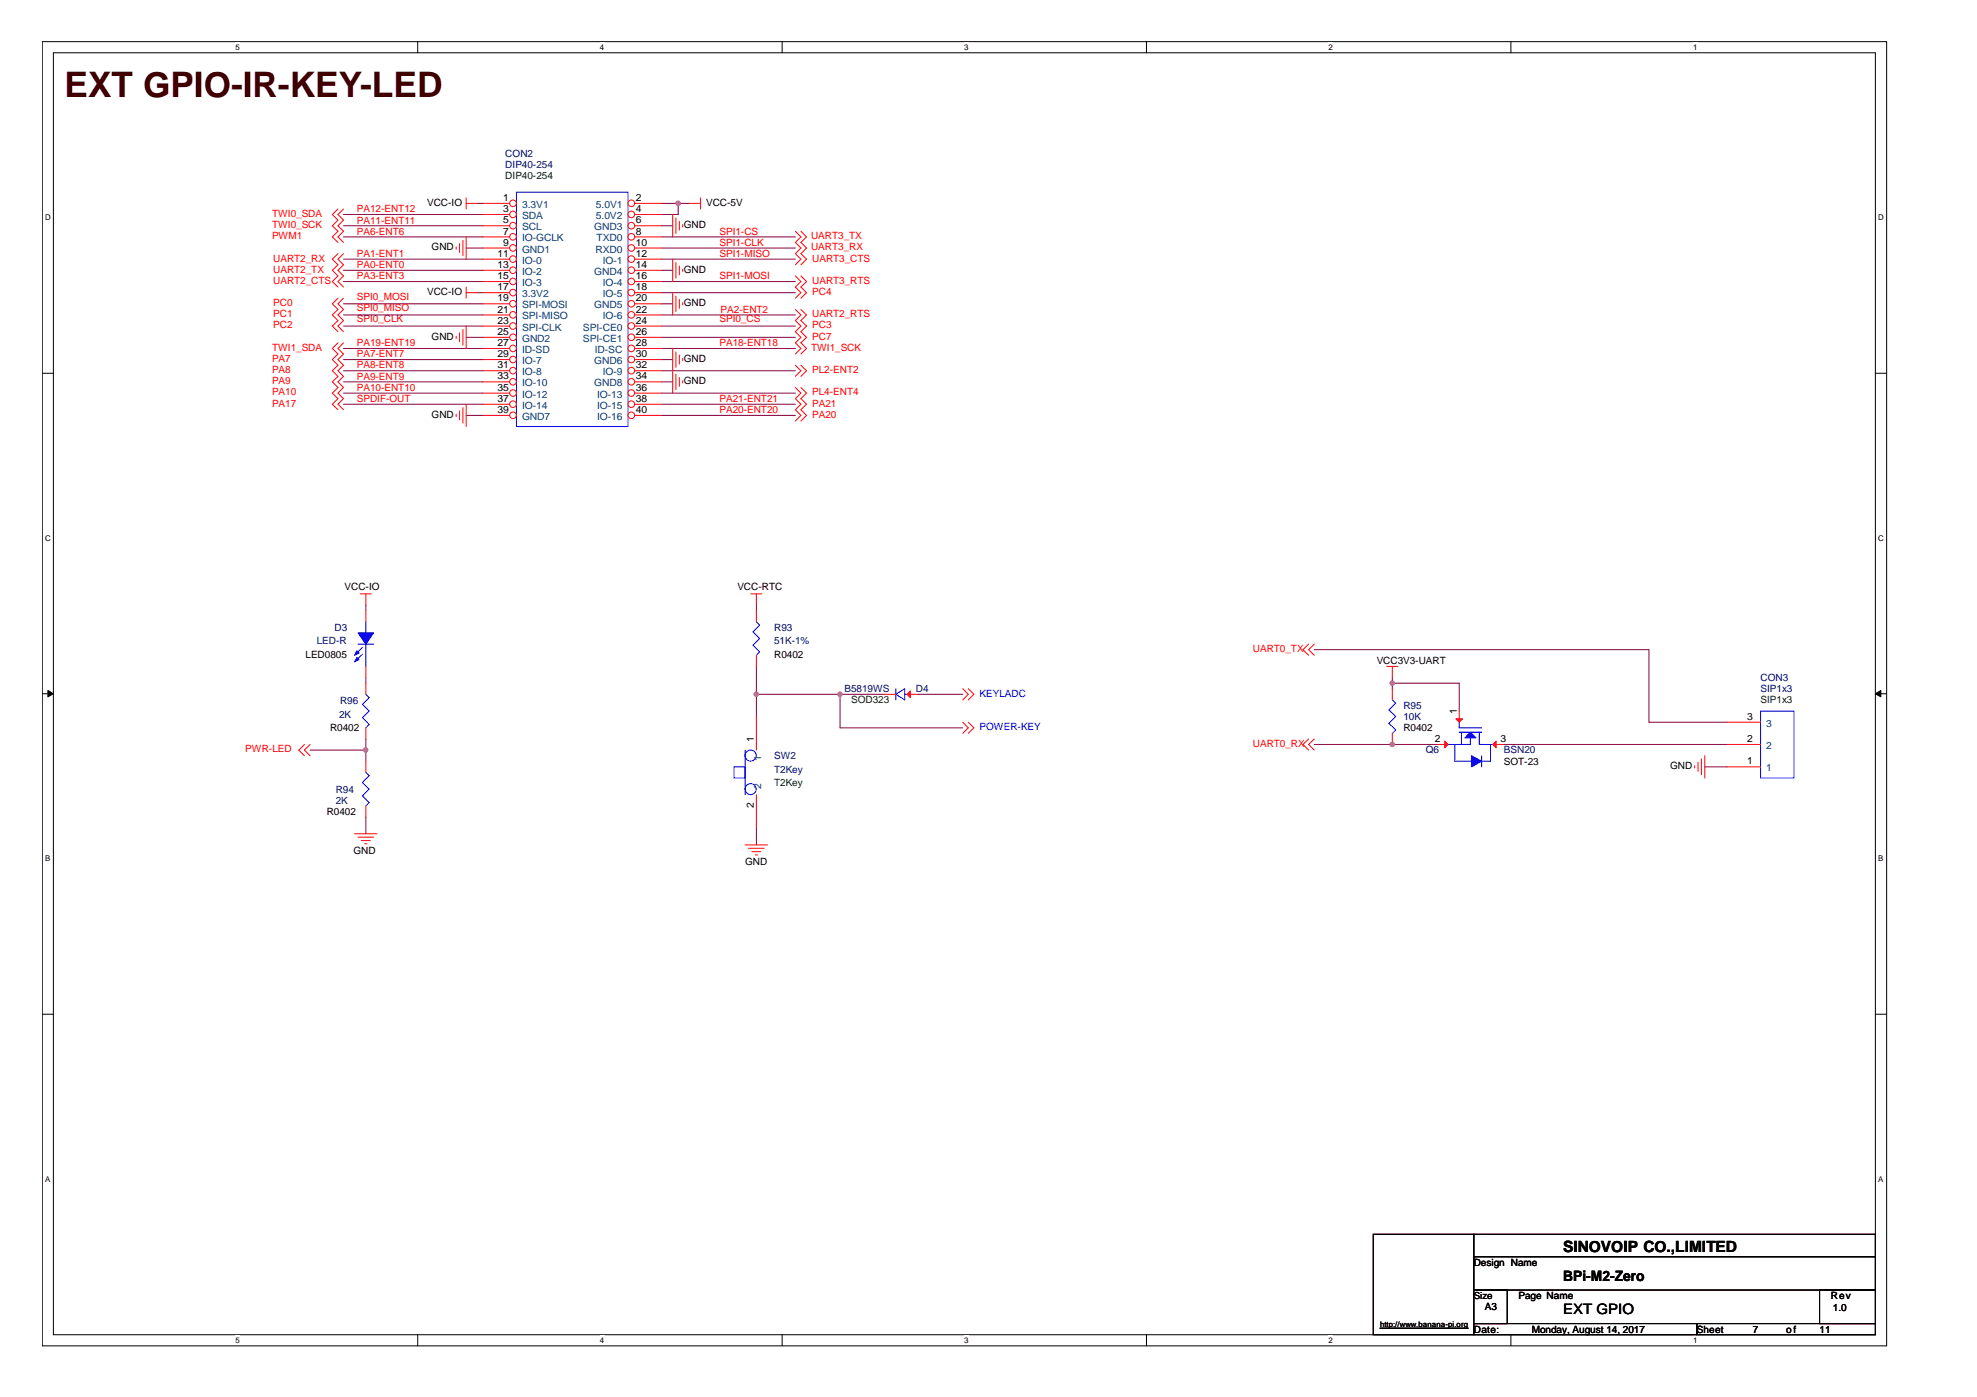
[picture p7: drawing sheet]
<svg xmlns="http://www.w3.org/2000/svg" width="297mm" height="210mm" viewBox="0 0 297 210" stroke-linecap="round" stroke-linejoin="round" font-family="sans-serif">
<path d="M6.3 6.3h277.2v195.9h-277.2zM8 7.9h273.8v192.6h-273.8z" fill="none" stroke="#000" stroke-width=".15"/>
<g fill="#fff">
<path d="M35.4 6.4h.6v1.4h-.6z"/>
<path d="M35.4 200.7h.6v1.4h-.6z"/>
</g>
<path d="M62.8 6.3v1.6M62.8 200.5v1.7" fill="none" stroke="#000" stroke-width=".15"/>
<g fill="#fff">
<path d="M90.1 6.4h.7v1.4h-.7z"/>
<path d="M90.1 200.7h.7v1.4h-.7z"/>
</g>
<path d="M117.5 6.3v1.6M117.5 200.5v1.7" fill="none" stroke="#000" stroke-width=".15"/>
<g fill="#fff">
<path d="M144.9 6.4h.6v1.4h-.6z"/>
<path d="M144.9 200.7h.6v1.4h-.6z"/>
</g>
<path d="M172.3 6.3v1.6M172.3 200.5v1.7" fill="none" stroke="#000" stroke-width=".15"/>
<g fill="#fff">
<path d="M199.6 6.4h.7v1.4h-.7z"/>
<path d="M199.6 200.7h.7v1.4h-.7z"/>
</g>
<path d="M227 6.3v1.6M227 200.5v1.7" fill="none" stroke="#000" stroke-width=".15"/>
<g fill="#fff">
<path d="M254.4 6.4h.6v1.4h-.6z"/>
<path d="M254.4 200.7h.6v1.4h-.6z"/>
<path d="M6.8 32h.8v1.4h-.8z"/>
<path d="M282.2 32h.8v1.4h-.8z"/>
<path d="M6.8 80.1h.8v1.4h-.8z"/>
<path d="M282.2 80.1h.8v1.4h-.8z"/>
</g>
<path d="M6.3 56.1h1.7M281.8 56.1h1.6" fill="none" stroke="#000" stroke-width=".15"/>
<g fill="#fff">
<path d="M6.8 128.3h.8v1.4h-.8z"/>
<path d="M282.2 128.3h.8v1.4h-.8z"/>
</g>
<path d="M6.3 104.2h1.7M281.8 104.2h1.6" fill="none" stroke="#000" stroke-width=".15"/>
<g fill="#000" stroke="#000" stroke-width=".15">
<path d="M7.2 103.8l.8 .4-.8 .5z" fill-rule="evenodd"/>
<path d="M281.8 104.2l.8-.4v.9z" fill-rule="evenodd"/>
</g>
<g fill="#fff">
<path d="M6.8 176.4h.8v1.4h-.8z"/>
<path d="M282.2 176.4h.8v1.4h-.8z"/>
</g>
<path d="M6.3 152.4h1.7M281.8 152.4h1.6M206.3 185.5h15.1v15h-15.1zM221.4 185.5h60.4v3.3h-60.4zM221.4 188.8h60.4v5h-60.4zM221.4 193.8h5.1v5.1h-5.1zM221.4 198.9h33.6v1.6h-33.6zM255 198.9h26.8v1.6h-26.8zM273.4 193.8h8.4v5.1h-8.4z" fill="none" stroke="#000" stroke-width=".15"/>
<g fill="none" stroke="#800040" stroke-width=".15">
<path d="M51.6 33.9h21M51.6 32.2h21M51.6 38.9h21M51.6 35.6h21M70 37.3h2.6M71.7 30.6h.9M99.4 30.6h4.2M99.4 37.3h20.1M99.4 33.9h1.7M99.4 38.9h20.1M99.4 35.6h20.1M101.9 30.6v1.6h-2.5"/>
<path d="M51.6 54h21M51.6 57.4h21M51.6 40.6h21M51.6 45.6h21M51.6 55.7h21M51.6 59.1h21M51.6 42.3h21M51.6 47.3h21M51.6 49h21M51.6 52.4h21M70 50.7h2.6M71.7 44h.9"/>
<path d="M99.4 44h20.1M99.4 50.7h20.1M99.4 54h1.7M99.4 57.4h1.7M99.4 40.6h1.7M99.4 45.6h1.7M99.4 55.7h20.1M99.4 59.1h20.1M99.4 42.3h20.1M99.4 47.3h20.1M99.4 49h20.1M99.4 52.4h20.1"/>
<path d="M51.6 60.7h21M70 62.4h2.6M99.4 62.4h20.1M99.4 60.7h20.1M55 90.9v.9M113.6 90.9v.9M197.5 97.6h50.3v10.9h11.7M46.6 112.7h8.4M55 101.8v.9M55 111v3.4M113.6 104.3h19.3M113.6 100.1v7.6"/>
<path d="M126.2 104.3v5.1h18.5M137.9 104.3h6.8M197.5 111.9h18.4M209.2 102.7h10v4.1M209.2 101.8v1.7M226 111.9h33.5M256.1 115.2h3.4M55 122.8v2.5M113.6 124.4v2.6"/>
</g>
<g fill="#f0f" stroke="#f0f" stroke-width=".15">
<circle cx="101.9" cy="30.5" r=".33"/>
<circle cx="113.6" cy="104.3" r=".32"/>
<circle cx="126.2" cy="104.3" r=".32"/>
<circle cx="209.2" cy="102.6" r=".33"/>
<circle cx="209.2" cy="111.9" r=".33"/>
<circle cx="54.9" cy="112.7" r=".32"/>
</g>
<g fill="none" stroke="#f00" stroke-width=".15">
<path d="M50.8 31.4l-.9 .8 .9 .9-.9 .8 .9 .8-.9 .9 .9 .8M50.8 38.1l-.9 .8 .9 .9-.9 .8 .9 .9-.9 .8 .9 .8M51.6 31.4l-.8 .8 .8 .9-.8 .8 .8 .8-.8 .9 .8 .8M51.6 38.1l-.8 .8 .8 .9-.8 .8 .8 .9-.8 .8 .8 .8M68.5 37.1v.3M69 36.6v1.3M69.6 36.1v2.3M70 30.6h1.7M70 29.7v1.7M70 35.6v3.3M101.1 32.2v3.4M101.1 38.9v3.4"/>
<path d="M101.6 32.7v2.4M101.6 39.4v2.4M102.1 33.2v1.4M102.1 40v1.3M102.6 33.8v.3M103.6 30.6h1.7M105.3 29.7v1.7M119.5 34.7l.8 .9-.8 .8 .8 .9-.8 .8 .8 .8-.8 .9M120.3 34.7l.9 .9-.9 .8 .9 .9-.9 .8 .9 .8-.9 .9M50.8 51.5l-.9 .9 .9 .8-.9 .8 .9 .9-.9 .8 .9 .9-.9 .8 .9 .8-.9 .9 .9 .8-.9 .8 .9 .9M50.8 44.8l-.9 .8 .9 .9-.9 .8 .9 .9-.9 .8 .9 .8M51.6 51.5l-.8 .9 .8 .8-.8 .8 .8 .9-.8 .8 .8 .9-.8 .8 .8 .8-.8 .9 .8 .8-.8 .8 .8 .9"/>
<path d="M51.6 44.8l-.8 .8 .8 .9-.8 .8 .8 .9-.8 .8 .8 .8M68.5 50.5v.4M69 50v1.3M69.6 49.5v2.4M70 43.1v1.7M70 49v3.4M70 44h1.7M101.1 44v3.3M101.1 52.4v6.7M101.6 44.5v2.3M101.6 52.9v2.3M101.6 56.2v2.4"/>
<path d="M102.1 45v1.3M102.1 53.4v1.3M102.1 56.7v1.4M102.6 40.4v.4M102.6 45.5v.3M102.6 53.9v.3M102.6 57.2v.3M119.5 58.2l.8 .9-.8 .8 .8 .8-.8 .9 .8 .8-.8 .9M119.5 41.5l.8 .8-.8 .8 .8 .9-.8 .8M119.5 46.5l.8 .8-.8 .9 .8 .8-.8 .8 .8 .9-.8 .8 .8 .9-.8 .8M119.5 54.9l.8 .8-.8 .9M120.3 58.2l.9 .9-.9 .8 .9 .8-.9 .9 .9 .8-.9 .9"/>
<path d="M120.3 41.5l.9 .8-.9 .8 .9 .9-.9 .8M120.3 46.5l.9 .8-.9 .9 .9 .8-.9 .8 .9 .9-.9 .8 .9 .9-.9 .8M120.3 54.9l.9 .8-.9 .9M68.5 62.2v.4M69 61.7v1.4M69.6 61.2v2.4M70 60.7v3.4M54.1 89.2h1.7M55 89.2v1.7M55 91.8v1.6M112.8 89.2h1.7M113.6 89.2v1.7"/>
<path d="M196.6 96.8l-.8 .8 .8 .9M197.5 96.8l-.9 .8 .9 .9M45.7 111.9l-.8 .8 .8 .9M46.6 111.9l-.9 .8 .9 .9M55 100.1v1.7M55 114.4v1.6M144.7 108.5l.8 .9-.8 .8M144.7 103.5l.8 .8-.8 .9M145.5 108.5l.8 .9-.8 .8M145.5 103.5l.8 .8-.8 .9M196.6 111l-.8 .9 .8 .8M197.5 111l-.9 .9 .9 .8"/>
<path d="M208.3 100.1h1.7M209.2 100.1v1.7M215.9 111.9h1.7M219.2 106.8v1.7M224.3 111.9h1.7M254.6 115.1v.3M255.1 114.5v1.4M255.6 114v2.4M256.1 113.6v3.3M259.5 111.9h5M259.5 115.2h5M259.5 108.5h5"/>
<path d="M53.3 125.3h3.3M53.8 125.8h2.3M54.3 126.3h1.3M54.8 126.8h.3M55 121.1v1.7M112 127h3.3M112.5 127.5h2.3M113 128h1.3M113.5 128.5h.3"/>
</g>
<path d="M207.3 199.6h13.3" fill="none" stroke="#000" stroke-width=".18"/>
<g fill="none" stroke="#00f" stroke-width=".15">
<path d="M77.6 28.9h16.8v35.2h-16.8zM53.8 96.8h2.3M54.5 97.3l-1.1 1M54.5 98.3l-1.1 1M55 93.4v1.7M55 96.8v3.3M55 116l.5 .6-1 1 1 1-1 1 1 1-.5 .5M218.6 111.9v2.5h2.5M219.2 110h3.4M219.2 108.5v.9h3.4M219.6 110v1.9M220.9 110.9v1h-3.3"/>
<path d="M222.3 110v1.9h2M222.6 113.6v1.6M223.9 111.9v2.5h-1.3M264.5 106.8h5v10.1h-5z"/>
</g>
<g fill="#00f" stroke="#00f" stroke-width=".15">
<path d="M53.8 95.1h2.3l-1.1 1.7z" fill-rule="evenodd"/>
<path d="M53.6 98.8l.4 .3-.7 .4z" fill-rule="evenodd"/>
<path d="M53.6 97.8l.4 .3-.7 .4z" fill-rule="evenodd"/>
<path d="M220.9 110l.9 .9h-1.7z" fill-rule="evenodd"/>
<path d="M221.1 113.6l1.5 .8-1.5 .8z" fill-rule="evenodd"/>
</g>
<g fill="#f00" stroke="#f00" stroke-width=".15">
<path d="M218.7 108h1.1l-.6 .5z" fill-rule="evenodd"/>
<path d="M224.3 111.9l.5-.5v1z" fill-rule="evenodd"/>
<path d="M217.1 111.4l.5 .5-.5 .5z" fill-rule="evenodd"/>
</g>
<circle cx="77.1" cy="30.5" r=".5" fill="#fff" stroke="#f00" stroke-width=".15"/>
<path d="M72.6 30.6h4" fill="none" stroke="#f00" stroke-width=".15"/>
<circle cx="77.1" cy="32.2" r=".5" fill="#fff" stroke="#f00" stroke-width=".15"/>
<path d="M72.6 32.2h4" fill="none" stroke="#f00" stroke-width=".15"/>
<circle cx="77.1" cy="33.9" r=".5" fill="#fff" stroke="#f00" stroke-width=".15"/>
<path d="M72.6 33.9h4" fill="none" stroke="#f00" stroke-width=".15"/>
<circle cx="77.1" cy="35.6" r=".5" fill="#fff" stroke="#f00" stroke-width=".15"/>
<path d="M72.6 35.6h4" fill="none" stroke="#f00" stroke-width=".15"/>
<circle cx="77.1" cy="37.3" r=".5" fill="#fff" stroke="#f00" stroke-width=".15"/>
<path d="M72.6 37.3h4" fill="none" stroke="#f00" stroke-width=".15"/>
<circle cx="77.1" cy="38.9" r=".5" fill="#fff" stroke="#f00" stroke-width=".15"/>
<path d="M72.6 38.9h4" fill="none" stroke="#f00" stroke-width=".15"/>
<circle cx="77.1" cy="40.6" r=".5" fill="#fff" stroke="#f00" stroke-width=".15"/>
<path d="M72.6 40.6h4" fill="none" stroke="#f00" stroke-width=".15"/>
<circle cx="94.9" cy="30.5" r=".5" fill="#fff" stroke="#f00" stroke-width=".15"/>
<path d="M95.4 30.6h4" fill="none" stroke="#f00" stroke-width=".15"/>
<circle cx="94.9" cy="32.2" r=".5" fill="#fff" stroke="#f00" stroke-width=".15"/>
<path d="M95.4 32.2h4" fill="none" stroke="#f00" stroke-width=".15"/>
<circle cx="94.9" cy="33.9" r=".5" fill="#fff" stroke="#f00" stroke-width=".15"/>
<path d="M95.4 33.9h4" fill="none" stroke="#f00" stroke-width=".15"/>
<circle cx="94.9" cy="35.6" r=".5" fill="#fff" stroke="#f00" stroke-width=".15"/>
<path d="M95.4 35.6h4" fill="none" stroke="#f00" stroke-width=".15"/>
<circle cx="94.9" cy="37.3" r=".5" fill="#fff" stroke="#f00" stroke-width=".15"/>
<path d="M95.4 37.3h4" fill="none" stroke="#f00" stroke-width=".15"/>
<circle cx="94.9" cy="38.9" r=".5" fill="#fff" stroke="#f00" stroke-width=".15"/>
<path d="M95.4 38.9h4" fill="none" stroke="#f00" stroke-width=".15"/>
<circle cx="94.9" cy="40.6" r=".5" fill="#fff" stroke="#f00" stroke-width=".15"/>
<path d="M95.4 40.6h4" fill="none" stroke="#f00" stroke-width=".15"/>
<circle cx="77.1" cy="42.3" r=".5" fill="#fff" stroke="#f00" stroke-width=".15"/>
<path d="M72.6 42.3h4" fill="none" stroke="#f00" stroke-width=".15"/>
<circle cx="77.1" cy="44" r=".5" fill="#fff" stroke="#f00" stroke-width=".15"/>
<path d="M72.6 44h4" fill="none" stroke="#f00" stroke-width=".15"/>
<circle cx="77.1" cy="45.6" r=".5" fill="#fff" stroke="#f00" stroke-width=".15"/>
<path d="M72.6 45.6h4" fill="none" stroke="#f00" stroke-width=".15"/>
<circle cx="77.1" cy="47.3" r=".5" fill="#fff" stroke="#f00" stroke-width=".15"/>
<path d="M72.6 47.3h4" fill="none" stroke="#f00" stroke-width=".15"/>
<circle cx="77.1" cy="49" r=".5" fill="#fff" stroke="#f00" stroke-width=".15"/>
<path d="M72.6 49h4" fill="none" stroke="#f00" stroke-width=".15"/>
<circle cx="77.1" cy="50.7" r=".5" fill="#fff" stroke="#f00" stroke-width=".15"/>
<path d="M72.6 50.7h4" fill="none" stroke="#f00" stroke-width=".15"/>
<circle cx="94.9" cy="42.3" r=".5" fill="#fff" stroke="#f00" stroke-width=".15"/>
<path d="M95.4 42.3h4" fill="none" stroke="#f00" stroke-width=".15"/>
<circle cx="94.9" cy="44" r=".5" fill="#fff" stroke="#f00" stroke-width=".15"/>
<path d="M95.4 44h4" fill="none" stroke="#f00" stroke-width=".15"/>
<circle cx="94.9" cy="45.6" r=".5" fill="#fff" stroke="#f00" stroke-width=".15"/>
<path d="M95.4 45.6h4" fill="none" stroke="#f00" stroke-width=".15"/>
<circle cx="94.9" cy="47.3" r=".5" fill="#fff" stroke="#f00" stroke-width=".15"/>
<path d="M95.4 47.3h4" fill="none" stroke="#f00" stroke-width=".15"/>
<circle cx="94.9" cy="49" r=".5" fill="#fff" stroke="#f00" stroke-width=".15"/>
<path d="M95.4 49h4" fill="none" stroke="#f00" stroke-width=".15"/>
<circle cx="94.9" cy="50.7" r=".5" fill="#fff" stroke="#f00" stroke-width=".15"/>
<path d="M95.4 50.7h4" fill="none" stroke="#f00" stroke-width=".15"/>
<circle cx="77.1" cy="52.3" r=".5" fill="#fff" stroke="#f00" stroke-width=".15"/>
<path d="M72.6 52.4h4" fill="none" stroke="#f00" stroke-width=".15"/>
<circle cx="77.1" cy="54" r=".5" fill="#fff" stroke="#f00" stroke-width=".15"/>
<path d="M72.6 54h4" fill="none" stroke="#f00" stroke-width=".15"/>
<circle cx="77.1" cy="55.7" r=".5" fill="#fff" stroke="#f00" stroke-width=".15"/>
<path d="M72.6 55.7h4" fill="none" stroke="#f00" stroke-width=".15"/>
<circle cx="77.1" cy="57.4" r=".5" fill="#fff" stroke="#f00" stroke-width=".15"/>
<path d="M72.6 57.4h4" fill="none" stroke="#f00" stroke-width=".15"/>
<circle cx="77.1" cy="59.1" r=".5" fill="#fff" stroke="#f00" stroke-width=".15"/>
<path d="M72.6 59.1h4" fill="none" stroke="#f00" stroke-width=".15"/>
<circle cx="77.1" cy="60.7" r=".5" fill="#fff" stroke="#f00" stroke-width=".15"/>
<path d="M72.6 60.7h4" fill="none" stroke="#f00" stroke-width=".15"/>
<circle cx="77.1" cy="62.4" r=".5" fill="#fff" stroke="#f00" stroke-width=".15"/>
<path d="M72.6 62.4h4" fill="none" stroke="#f00" stroke-width=".15"/>
<circle cx="94.9" cy="52.3" r=".5" fill="#fff" stroke="#f00" stroke-width=".15"/>
<path d="M95.4 52.4h4" fill="none" stroke="#f00" stroke-width=".15"/>
<circle cx="94.9" cy="54" r=".5" fill="#fff" stroke="#f00" stroke-width=".15"/>
<path d="M95.4 54h4" fill="none" stroke="#f00" stroke-width=".15"/>
<circle cx="94.9" cy="55.7" r=".5" fill="#fff" stroke="#f00" stroke-width=".15"/>
<path d="M95.4 55.7h4" fill="none" stroke="#f00" stroke-width=".15"/>
<circle cx="94.9" cy="57.4" r=".5" fill="#fff" stroke="#f00" stroke-width=".15"/>
<path d="M95.4 57.4h4" fill="none" stroke="#f00" stroke-width=".15"/>
<circle cx="94.9" cy="59.1" r=".5" fill="#fff" stroke="#f00" stroke-width=".15"/>
<path d="M95.4 59.1h4" fill="none" stroke="#f00" stroke-width=".15"/>
<circle cx="94.9" cy="60.7" r=".5" fill="#fff" stroke="#f00" stroke-width=".15"/>
<path d="M95.4 60.7h4" fill="none" stroke="#f00" stroke-width=".15"/>
<circle cx="94.9" cy="62.4" r=".5" fill="#fff" stroke="#f00" stroke-width=".15"/>
<path d="M95.4 62.4h4M113.6 91.8v1.6M113.6 98.5v1.6M55 102.7v1.6M55 109.4v1.6M113.6 107.7v5M113.6 119.4v5M132.9 104.3h1.7M136.3 104.3h1.6M209.2 103.5v1.7M209.2 110.2v1.7" fill="none" stroke="#f00" stroke-width=".15"/>
<g fill="none" stroke="#00f" stroke-width=".15">
<path d="M113.6 93.4l.5 .5-1 1 1 1-1 1.1 1 1-.5 .5M55 104.3l.5 .5-1 1 1 1-1 1 1 1.1-.5 .5M110.3 115.2h1.7v1.7h-1.7zM112 112.7v6.7M134.6 104.3l1.3-.8v1.7zM134.6 103.5v1.7M135.9 104.3h.4M209.2 105.2l.5 .5-1 1 1 1-1 1 1 1-.5 .5"/>
<circle cx="112.8" cy="118.6" r=".83"/>
<circle cx="112.8" cy="113.5" r=".83"/>
</g>
<path d="M136.3 104.3l.5-.5v1z" fill-rule="evenodd" fill="#f00" stroke="#f00" stroke-width=".15"/>
<g fill="#f0f" stroke="#f0f" stroke-width=".15">
<circle cx="101.9" cy="30.5" r=".33"/>
<circle cx="113.6" cy="104.3" r=".32"/>
<circle cx="126.2" cy="104.3" r=".32"/>
<circle cx="209.2" cy="102.6" r=".33"/>
<circle cx="209.2" cy="111.9" r=".33"/>
<circle cx="54.9" cy="112.7" r=".32"/>
</g>
<text font-size="5.3" fill="#400000" x="9.7" y="14.5">EXT GPIO-IR-KEY-LED</text>
<text font-size="2.3" x="234.8" y="188.1">SINOVOIP CO.,LIMITED</text>
<g font-size="2.2">
<text x="234.8" y="197.5">EXT GPIO</text>
<text x="234.8" y="192.5">BPi-M2-Zero</text>
</g>
<g font-size="1.5" fill="#000080">
<text x="75.9" y="23.5">CON2</text>
<text x="75.9" y="25.2">DIP40-254</text>
<text x="50.3" y="94.8">D3</text>
<text x="116.3" y="94.8">R93</text>
<text x="47.6" y="96.8">LED-R</text>
<text x="116.3" y="96.8">51K-1%</text>
<text x="50.9" y="107.9">2K</text>
<text x="51.1" y="105.8">R96</text>
<text x="126.9" y="104">B5819WS</text>
<text x="137.6" y="104">D4</text>
<text x="210.9" y="106.5">R95</text>
<text x="264.5" y="102.3">CON3</text>
<text x="264.5" y="104">SIP1x3</text>
<text x="210.9" y="108.2">10K</text>
<text x="214.2" y="113.2">Q6</text>
<text x="226" y="113.2">BSN20</text>
<text x="50.4" y="119.1">R94</text>
<text x="116.3" y="114.1">SW2</text>
<text x="116.3" y="116.1">T2Key</text>
<text x="50.4" y="120.8">2K</text>
</g>
<g font-size="1.5" fill="#004000">
<text x="75.9" y="26.9">DIP40-254</text>
<text x="127.9" y="105.7">SOD323</text>
<text x="264.5" y="105.7">SIP1x3</text>
<text x="116.3" y="118.1">T2Key</text>
</g>
<g font-size="1.5" fill="#f00">
<text x="40.9" y="34.3">TWI0_SCK</text>
<text x="40.9" y="32.6">TWI0_SDA</text>
<text x="40.9" y="35.9">PWM1</text>
<text x="53.6" y="33.6">PA11-ENT11</text>
<text x="53.6" y="31.9">PA12-ENT12</text>
<text x="53.6" y="35.3">PA6-ENT6</text>
<text x="108.1" y="35.3">SPI1-CS</text>
<text x="121.9" y="35.9">UART3_TX</text>
<text x="41" y="41">UART2_TX</text>
<text x="41" y="39.3">UART2_RX</text>
<text x="53.6" y="40.3">PA0-ENT0</text>
<text x="53.6" y="42">PA3-ENT3</text>
<text x="53.6" y="38.6">PA1-ENT1</text>
<text x="108.1" y="42">SPI1-MOSI</text>
<text x="108.1" y="38.6">SPI1-MISO</text>
<text x="108.1" y="36.9">SPI1-CLK</text>
<text x="121.9" y="37.6">UART3_RX</text>
<text x="122" y="39.3">UART3_CTS</text>
<text x="41" y="42.6">UART2_CTS</text>
<text x="41" y="46">PC0</text>
<text x="41" y="47.7">PC1</text>
<text x="53.6" y="45.1">SPI0_MOSI</text>
<text x="53.6" y="46.8">SPI0_MISO</text>
<text x="108.3" y="47">PA2-ENT2</text>
<text x="122" y="42.6">UART3_RTS</text>
<text x="122" y="47.7">UART2_RTS</text>
<text x="122" y="44.3">PC4</text>
<text x="40.9" y="52.7">TWI1_SDA</text>
<text x="41" y="49.4">PC2</text>
<text x="53.6" y="53.7">PA7-ENT7</text>
<text x="53.6" y="48.4">SPI0_CLK</text>
<text x="53.6" y="52">PA19-ENT19</text>
<text x="108.1" y="48.4">SPI0_CS</text>
<text x="108.1" y="52">PA18-ENT18</text>
<text x="121.9" y="52.7">TWI1_SCK</text>
<text x="122" y="51">PC7</text>
<text x="122" y="49.4">PC3</text>
<text x="40.9" y="56.1">PA8</text>
<text x="40.9" y="54.4">PA7</text>
<text x="40.9" y="57.7">PA9</text>
<text x="40.9" y="59.4">PA10</text>
<text x="53.6" y="57">PA9-ENT9</text>
<text x="53.6" y="55.4">PA8-ENT8</text>
<text x="53.6" y="58.7">PA10-ENT10</text>
<text x="122" y="56.1">PL2-ENT2</text>
<text x="122" y="59.4">PL4-ENT4</text>
<text x="40.9" y="61.1">PA17</text>
<text x="53.6" y="60.4">SPDIF-OUT</text>
<text x="108.1" y="62.1">PA20-ENT20</text>
<text x="108.1" y="60.4">PA21-ENT21</text>
<text x="122" y="61.1">PA21</text>
<text x="122" y="62.8">PA20</text>
<text x="188.2" y="98">UART0_TX</text>
<text x="36.9" y="113">PWR-LED</text>
<text x="188.2" y="112.2">UART0_RX</text>
</g>
<g font-size="1.5">
<text x="64.2" y="30.9">VCC-IO</text>
<text x="75.6" y="30.2">1</text>
<text x="75.6" y="31.9">3</text>
<text x="75.6" y="33.6">5</text>
<text x="75.6" y="35.2">7</text>
<text x="95.5" y="30.2">2</text>
<text x="95.5" y="31.9">4</text>
<text x="95.5" y="33.6">6</text>
<text x="95.5" y="35.2">8</text>
<text x="102.7" y="34.3">GND</text>
<text x="106.1" y="30.9">VCC-5V</text>
<text x="64.9" y="37.6">GND</text>
<text x="74.7" y="38.6">11</text>
<text x="74.7" y="40.3">13</text>
<text x="74.7" y="41.9">15</text>
<text x="75.6" y="36.9">9</text>
<text x="95.5" y="36.9">10</text>
<text x="95.5" y="38.6">12</text>
<text x="95.5" y="40.3">14</text>
<text x="95.5" y="41.9">16</text>
<text x="102.7" y="41">GND</text>
<text x="64.2" y="44.3">VCC-IO</text>
<text x="74.7" y="43.6">17</text>
<text x="74.7" y="45.3">19</text>
<text x="74.7" y="47">21</text>
<text x="95.5" y="43.6">18</text>
<text x="95.5" y="45.3">20</text>
<text x="95.5" y="47">22</text>
<text x="102.7" y="46">GND</text>
<text x="64.9" y="51">GND</text>
<text x="74.7" y="48.6">23</text>
<text x="74.7" y="50.3">25</text>
<text x="74.7" y="52">27</text>
<text x="74.7" y="53.7">29</text>
<text x="95.5" y="48.6">24</text>
<text x="95.5" y="50.3">26</text>
<text x="95.5" y="52">28</text>
<text x="95.5" y="53.7">30</text>
<text x="74.7" y="55.3">31</text>
<text x="74.7" y="57">33</text>
<text x="74.7" y="58.7">35</text>
<text x="95.5" y="55.3">32</text>
<text x="95.5" y="57">34</text>
<text x="95.5" y="58.7">36</text>
<text x="102.7" y="54.4">GND</text>
<text x="102.7" y="57.7">GND</text>
<text x="64.9" y="62.8">GND</text>
<text x="74.7" y="60.4">37</text>
<text x="74.7" y="62.1">39</text>
<text x="95.5" y="60.4">38</text>
<text x="95.5" y="62.1">40</text>
<text x="51.8" y="88.6">VCC-IO</text>
<text x="110.8" y="88.6">VCC-RTC</text>
<text x="45.9" y="98.8">LED0805</text>
<text x="116.3" y="98.8">R0402</text>
<text x="206.8" y="99.8">VCC3V3-UART</text>
<text x="218.9" y="107.4" transform="rotate(-90 218.9 107.4)">1</text>
<text x="49.6" y="109.9">R0402</text>
<text x="113.3" y="111.5" transform="rotate(-90 113.3 111.5)">1</text>
<text x="210.9" y="109.9">R0402</text>
<text x="215.6" y="111.5">2</text>
<text x="225.4" y="111.5">3</text>
<text x="262.5" y="111.5">2</text>
<text x="262.5" y="108.2">3</text>
<text x="226" y="114.9">SOT-23</text>
<text x="250.9" y="115.6">GND</text>
<text x="262.5" y="114.9">1</text>
<text x="49.1" y="122.4">R0402</text>
<text x="113.3" y="121.4" transform="rotate(-90 113.3 121.4)">2</text>
<text x="53.1" y="128.3">GND</text>
<text x="112" y="130">GND</text>
<text x="221.4" y="190.2">Design Name</text>
<text x="221.4" y="195.1">Size</text>
<text x="223.1" y="196.9">A3</text>
<text x="228.1" y="195.2">Page Name</text>
<text x="275.1" y="195.2">Rev</text>
<text x="275.4" y="197">1.0</text>
<text x="221.4" y="200.2">Date:</text>
<text x="230.1" y="200.2">Monday, August 14, 2017</text>
<text x="255" y="200.2">Sheet</text>
<text x="263.3" y="200.2">7</text>
<text x="268.4" y="200.2">of</text>
<text x="273.4" y="200.2">11</text>
</g>
<g font-size="1.5" fill="#004080">
<text x="78.4" y="31.2">3.3V1</text>
<text x="78.4" y="32.9">SDA</text>
<text x="78.4" y="34.6">SCL</text>
<text x="89.3" y="34.6">GND3</text>
<text x="89.5" y="31.2">5.0V1</text>
<text x="89.5" y="32.9">5.0V2</text>
<text x="78.4" y="36.3">IO-GCLK</text>
<text x="78.4" y="37.9">GND1</text>
<text x="78.4" y="39.6">IO-0</text>
<text x="78.4" y="41.3">IO-2</text>
<text x="89.3" y="41.3">GND4</text>
<text x="89.5" y="37.9">RXD0</text>
<text x="89.6" y="36.3">TXD0</text>
<text x="90.6" y="39.6">IO-1</text>
<text x="78.4" y="43">IO-3</text>
<text x="78.4" y="44.7">3.3V2</text>
<text x="78.4" y="46.3">SPI-MOSI</text>
<text x="78.4" y="48">SPI-MISO</text>
<text x="89.3" y="46.3">GND5</text>
<text x="90.6" y="43">IO-4</text>
<text x="90.6" y="44.7">IO-5</text>
<text x="90.6" y="48">IO-6</text>
<text x="78.4" y="49.7">SPI-CLK</text>
<text x="78.4" y="51.4">GND2</text>
<text x="78.4" y="53">ID-SD</text>
<text x="87.6" y="49.7">SPI-CE0</text>
<text x="87.6" y="51.4">SPI-CE1</text>
<text x="89.4" y="53">ID-SC</text>
<text x="78.4" y="54.7">IO-7</text>
<text x="78.4" y="56.4">IO-8</text>
<text x="78.4" y="58.1">IO-10</text>
<text x="78.4" y="59.7">IO-12</text>
<text x="89.3" y="54.7">GND6</text>
<text x="89.3" y="58.1">GND8</text>
<text x="89.7" y="59.7">IO-13</text>
<text x="90.6" y="56.4">IO-9</text>
<text x="78.4" y="61.4">IO-14</text>
<text x="78.4" y="63.1">GND7</text>
<text x="89.7" y="61.4">IO-15</text>
<text x="89.7" y="63.1">IO-16</text>
<text x="265.4" y="112.5">2</text>
<text x="265.4" y="109.2">3</text>
<text x="114.3" y="118.6" transform="rotate(-90 114.3 118.6)">2</text>
<text x="114.3" y="114.4" transform="rotate(-90 114.3 114.4)">1</text>
<text x="265.4" y="115.9">1</text>
</g>
<g font-size="1.5" fill="#00f">
<text x="147.2" y="104.7">KEYLADC</text>
<text x="147.2" y="109.7">POWER-KEY</text>
</g>
<g font-size="1.2">
<text x="35.4" y="7.5">5</text>
<text x="90.1" y="7.5">4</text>
<text x="144.9" y="7.5">3</text>
<text x="199.6" y="7.5">2</text>
<text x="254.4" y="7.5">1</text>
<text x="6.8" y="33.1">D</text>
<text x="282.2" y="33.1">D</text>
<text x="6.8" y="81.2">C</text>
<text x="282.2" y="81.2">C</text>
<text x="6.8" y="129.4">B</text>
<text x="282.2" y="129.4">B</text>
<text x="6.8" y="177.5">A</text>
<text x="282.2" y="177.5">A</text>
<text x="35.4" y="201.8">5</text>
<text x="90.1" y="201.8">4</text>
<text x="144.9" y="201.8">3</text>
<text x="199.6" y="201.8">2</text>
<text x="207.3" y="199.4">http://www.banana-pi.org</text>
<text x="254.4" y="201.8">1</text>
</g>
</svg>
